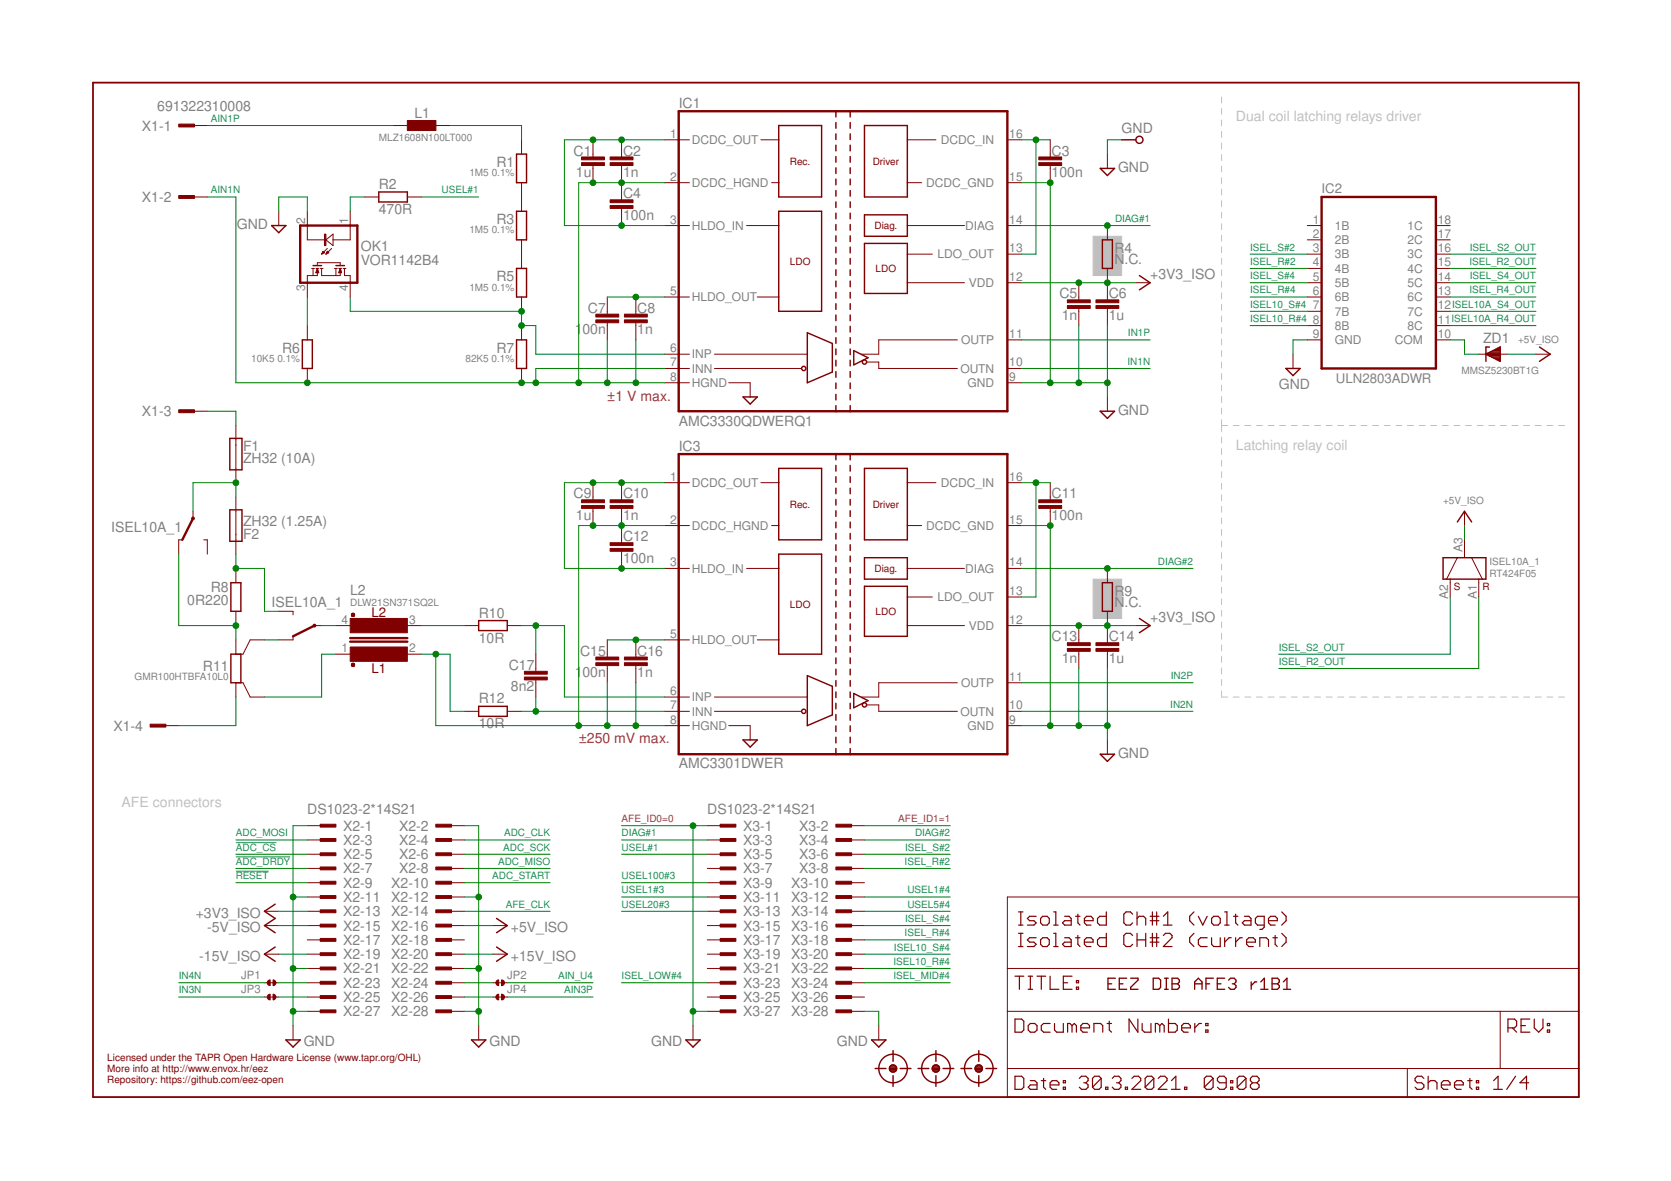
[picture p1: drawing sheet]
<svg xmlns="http://www.w3.org/2000/svg" width="297mm" height="210mm" viewBox="0 0 297 210" stroke-linecap="round" stroke-linejoin="round" font-family="sans-serif">
<g fill="#c0c0c0" stroke="#c0c0c0" stroke-width=".18">
<path d="M194.3 42h5.1v7h-5.1z"/>
<path d="M194.3 102.9h5.1v7h-5.1z"/>
</g>
<g fill="none" stroke="#c0c0c0" stroke-width=".18">
<path d="M217.1 17.2v1.1M217.1 19.3v1M217.1 21.3v1.1M217.1 23.4v1M217.1 25.4v1.1M217.1 27.5v1M217.1 29.5v1.1M217.1 31.6v1M217.1 33.6v1.1M217.1 35.7v1M217.1 37.7v1.1M217.1 39.8v1"/>
<path d="M217.1 41.8v1.1M217.1 43.9v1M217.1 45.9v1.1M217.1 48v1M217.1 50v1.1M217.1 52v1.1M217.1 54.1v1.1M217.1 56.2v1M217.1 58.2v1M217.1 60.2v1.1M217.1 62.3v1.1M217.1 64.3v1.1"/>
<path d="M217.1 66.4v1M217.1 68.5v1M217.1 70.5v1M217.1 72.5v1.1M217.1 74.6v2.1M217.1 77.7v1M217.1 79.7v1.1M217.1 75.6h1.1M219.2 75.6h1.1M221.3 75.6h1.1M223.4 75.6h1M225.4 75.6h1.1"/>
<path d="M227.5 75.6h1M229.6 75.6h1M231.6 75.6h1.1M233.7 75.6h1M235.7 75.6h1.1M237.8 75.6h1.1M239.9 75.6h1M241.9 75.6h1.1M244 75.6h1.1M246.1 75.6h1M248.1 75.6h1.1M250.2 75.6h1.1"/>
<path d="M252.3 75.6h1M254.3 75.6h1.1M256.4 75.6h1.1M258.5 75.6h1M260.5 75.6h1.1M262.6 75.6h1.1M264.6 75.6h1.1M266.7 75.6h1.1M268.8 75.6h1.1M270.8 75.6h1.1M272.9 75.6h1.1M275 75.6h1"/>
<path d="M277.1 75.6h1M217.1 81.8v1M217.1 83.8v1.1M217.1 85.9v1.1M217.1 87.9v1.1M217.1 90v1.1M217.1 92.1v1M217.1 94.1v1.1M217.1 96.2v1M217.1 98.2v1.1M217.1 100.3v1M217.1 102.3v1.1"/>
<path d="M217.1 104.4v1M217.1 106.4v1.1M217.1 108.5v1M217.1 110.5v1.1M217.1 112.6v1M217.1 114.6v1.1M217.1 116.7v1M217.1 118.7v1.1M217.1 120.8v1M217.1 122.8v1.1h1.1M219.2 123.9h1.1M221.3 123.9h1.1"/>
<path d="M223.4 123.9h1M225.4 123.9h1.1M227.5 123.9h1M229.6 123.9h1M231.6 123.9h1.1M233.7 123.9h1M235.7 123.9h1.1M237.8 123.9h1.1M239.9 123.9h1M241.9 123.9h1.1M244 123.9h1.1M246.1 123.9h1"/>
<path d="M248.1 123.9h1.1M250.2 123.9h1.1M252.3 123.9h1M254.3 123.9h1.1M256.4 123.9h1.1M258.5 123.9h1M260.5 123.9h1.1M262.6 123.9h1.1M264.6 123.9h1.1M266.7 123.9h1.1M268.8 123.9h1.1M270.8 123.9h1.1"/>
<path d="M272.9 123.9h1.1M275 123.9h1M277.1 123.9h1"/>
</g>
<g fill="none" stroke="#800000" stroke-width=".21">
<path d="M180.4 173.5h1.6M181.1 164.4h.7M181.1 162.1h.7M181.1 168.2h.7M181.1 165.9h.7M181.2 173.5v2.3M181.5 162.1v2.3M181.5 165.9v2.3M182.8 173.5h.8M182.8 175.8h.8M183.2 173.5v2.3M184.2 162.9h-1.2l-.4 .3 .4 .4h.8l.4 .4-.4 .4h-1.2"/>
<path d="M184.2 166.7h-1.2l-.4 .3 .4 .4h.8l.4 .4-.4 .4h-1.2M184.3 173.5h1.6M185 163.2l.4-.3h.7l.4 .3v.8l-.4 .4h-.7l-.4-.4zM185 167l.4-.3h.7l.4 .3v.8l-.4 .4h-.7l-.4-.4zM185.1 173.5v2.3M186.7 173.5v2.3h1.5M187.3 164.4h.8M187.3 162.1h.4v2.3M187.3 165.9h.4v2.3M187.3 168.2h.8M189 174.7h.8M189.3 162.9h.7l.4 .3v1.2h-1.1l-.4-.4 .4-.4h1.1"/>
<path d="M189.3 166.7h.7l.4 .3v1.2h-1.1l-.4-.4 .4-.4h1.1M190.6 173.5h-1.6v2.3h1.6M191.2 162.9h.8M191.2 166.7h.8M191.3 175.5h.4v.3h-.4zM191.3 174.3h.4v.4h-.4zM191.6 162.5v1.5l.4 .4M191.6 166.3v1.5l.4 .4M192.8 163.6h1.5v-.4l-.4-.3h-.8l-.3 .3v.8l.3 .4h.8M192.8 167.4h1.5v-.4l-.4-.3h-.8l-.3 .3v.8l.3 .4h.8M196.7 162.1v2.3h-1.2l-.4-.4v-.8l.4-.3h1.2M196.7 165.9v2.3h-1.2l-.4-.4v-.8l.4-.3h1.2"/>
<path d="M201.3 162.5l-.4-.4h-.7l-.4 .4v1.5l.4 .4h.7l.4-.4M201.3 166.3l-.4-.4h-.7l-.4 .4v1.5l.4 .4h.7l.4-.4M202.1 163.2l.4-.3h.8l.4 .3v1.2M202.1 162.1v2.3M202.1 165.9v2.3M202.1 167h1.6M203.7 165.9v2.3M204.4 163.6h1.6M204.4 162.9h1.6M204.4 167.4h1.6M204.4 166.7h1.6M204.9 162.1v2.3"/>
<path d="M204.9 165.9v2.3M205.6 162.1v2.3M205.6 165.9v2.3M206.8 164.4h1.5M206.8 162.9l.8-.8v2.3M206.8 166.3l.4-.4h.8l.3 .4v.4l-1.5 1.5h1.5M212.2 162.1l-.7 .8v.7l.7 .8M212.2 165.9l-.7 .8v.7l.7 .8M213 162.9l.8 1.5 .8-1.5M214.6 166.7h-1.2l-.4 .3v.8l.4 .4h1.2M215.4 163.2l.4-.3h.7l.4 .3v.8l-.4 .4h-.7l-.4-.4zM215.4 166.7v1.1l.4 .4h1.1v-1.5"/>
<path d="M217.7 164.4h.8M217.7 162.1h.4v2.3M217.7 166.7v1.5M218.9 166.7h-.4l-.8 .7M219.3 162.9h.7M219.6 162.5v1.5l.4 .4M219.6 166.7v1.5M220.8 166.7h-.4l-.8 .7M221.2 162.9h.8l.4 .3v1.2h-1.2l-.4-.4 .4-.4h1.2M221.6 167.4h1.6v-.4l-.4-.3h-.8l-.4 .3v.8l.4 .4h.8M223.9 168.2v-1.5h1.2l.4 .3v1.2M224.7 164.4h-1.2l-.3-.4v-.8l.3-.3h1.2v1.9l-.4 .4h-.4"/>
<path d="M225.5 163.6h1.6v-.4l-.4-.3h-.8l-.4 .3v.8l.4 .4h.8M226.3 166.7h.8M226.7 166.3v1.5l.4 .4M227.8 162.1l.8 .8v.7l-.8 .8M227.8 165.9l.8 .8v.7l-.8 .8M180.4 181.1h1.2l.4 .4v1.6l-.4 .4h-1.2zM180.4 191.3h1.2l.4 .4v1.5l-.4 .4h-1.2zM182.8 182.3l.4-.4h.7l.4 .4v.8l-.4 .4h-.7l-.4-.4zM183.2 192.1h.7l.4 .3v1.2h-1.1l-.4-.4 .4-.4h1.1M185.1 192.1h.8M185.5 191.7v1.5l.4 .4M186.7 192.8h1.5v-.4l-.4-.3h-.8l-.3 .3v.8l.3 .4h.8"/>
<path d="M186.7 181.9h-1.2l-.4 .4v.8l.4 .4h1.2M187.5 181.9v1.2l.3 .4h1.2v-1.6M189 193.2h.4v.4h-.4zM189 192.1h.4v.3h-.4zM190.6 182.3l-.4-.4h-.4v1.6M190.6 182.3l.4-.4 .3 .4v1.2M190.6 182.3v1.2M191.9 191.7l.4-.4h.7l.4 .4v.4l-.4 .3M192.1 182.7h1.6v-.4l-.4-.4h-.8l-.4 .4v.8l.4 .4h.8M192.6 192.4h.4M193 192.4l.4 .4v.4l-.4 .4h-.7l-.4-.4M194.5 183.5v-1.6h1.1l.4 .4v1.2"/>
<path d="M195.7 191.7v1.5l-.3 .4h-.8l-.4-.4M195.7 191.7l-.3-.4h-.8l-.4 .4v1.5M195.7 191.7l-1.5 1.5M196.5 193.2h.4v.4h-.4zM196.8 181.9h.8M197.2 181.5v1.6l.4 .4M197.7 191.7l.4-.4h.8l.4 .4v.4l-.4 .3M198.5 192.4h.4M198.9 192.4l.4 .4v.4l-.4 .4h-.8l-.4-.4M200 193.2h.4v.4h-.4zM201.2 191.7l.4-.4h.8l.4 .4v.4l-1.6 1.5h1.6M202.3 181.1v2.4l-1.6-2.4v2.4"/>
<path d="M203 181.9v1.2l.4 .4h1.2v-1.6M205.1 191.7v1.5l-.4 .4h-.8l-.3-.4M205.1 191.7l-.4-.4h-.8l-.3 .4v1.5M205.1 191.7l-1.5 1.5M205.9 191.7l.4-.4h.8l.4 .4v.4l-1.6 1.5h1.6M206.2 182.3l-.4-.4h-.4v1.6M206.2 182.3v1.2M206.2 182.3l.3-.4 .4 .4v1.2M207.7 181.1v2.4h1.2l.4-.4v-.8l-.4-.4h-1.2M208.2 193.6h1.6M208.2 192.1l.8-.8v2.3M210.1 182.7h1.5v-.4l-.4-.4h-.8l-.3 .4v.8l.3 .4h.8"/>
<path d="M210.6 193.2h.4v.4h-.4zM212.4 181.9v1.6M213.6 181.9h-.4l-.8 .8M214.3 183.1h.4v.4h-.4zM214.3 181.9h.4v.4h-.4zM215.6 191.7v1.5l-.4 .4h-.7l-.4-.4M215.6 191.7l-.4-.4h-.7l-.4 .4v1.5M215.6 191.7l-1.5 1.5M218 192.4h-1.2l-.4-.3v-.4l.4-.4h.8l.4 .4v1.5l-.4 .4h-.8l-.4-.4M218.8 193.2h.3v.4h-.3zM218.8 192.1h.3v.3h-.3zM221.5 191.7v1.5l-.4 .4h-.8l-.4-.4"/>
<path d="M221.5 191.7l-.4-.4h-.8l-.4 .4v1.5M221.5 191.7l-1.6 1.5M222.7 192.4l-.4 .4v.4l.4 .4h.7l.4-.4v-.4l-.4-.4M222.7 192.4l-.4-.3v-.4l.4-.4h.7l.4 .4v.4l-.4 .3M222.7 192.4h.7M253.1 191.7l-.4-.4h-.8l-.4 .4v.4l.4 .3h.8l.4 .4v.4l-.4 .4h-.8l-.4-.4M253.9 192.4l.4-.3h.8l.3 .3v1.2M253.9 191.3v2.3M256.2 192.8h1.6v-.4l-.4-.3h-.8l-.4 .3v.8l.4 .4h.8M258.6 192.8h1.5v-.4l-.4-.3h-.7l-.4 .3v.8l.4 .4h.7M260.9 192.1h.8M261.3 191.7v1.5l.4 .4"/>
<path d="M262.4 193.2h.4v.4h-.4zM262.4 192.1h.4v.3h-.4zM265.5 193.6h1.6M265.5 192.1l.8-.8v2.3M268.1 182.7h1.1l.4-.4v-.8l-.4-.4h-1.1v2.4M268.8 182.7l.8 .8M269.4 191.3l-1.6 2.3M270.4 182.3h.8M271.7 192.4h-1.5l1.2-1.1v2.3M271.9 181.1h-1.5v2.4h1.5M272.7 181.1v1.6l.8 .8 .8-.8v-1.6M275.1 183.1h.4v.4h-.4z"/>
<path d="M275.1 181.9h.4v.4h-.4z"/>
</g>
<path d="M16.5 14.7h264.1v180.3h-264.1z" fill="none" stroke="#800000" stroke-width=".32"/>
<g fill="none" stroke="#800000" stroke-width=".18">
<path d="M34.3 22.3h2.6M34.3 35h2.6M49.6 37.5v2.6M54.6 37.5v5.1h3.3M62.3 37.5v5.1h-3.1M64.8 35h2.5M69.9 22.3h2.5M72.4 35h2.6M77.5 22.3h2.5M92.7 24.8v2.6M92.7 32.5v5M105.4 24.8v3.1"/>
<path d="M105.4 29.4v3.1M110.5 24.8v3.1M110.5 29.4v6.1M110.5 37v3.1M118.1 24.8h4.5M118.1 32.5h4.5M135.3 24.8h3.1M137.2 32.5h1.2M161.3 24.8h5.1M161.3 32.5h2.5M179.1 24.8h2.5M179.1 32.5h2.5"/>
<path d="M186.7 24.8v3.1M186.7 29.4v3.1M196.8 27.4v2.5M54.6 57.9v2.5M55.4 47.7h.5M55.6 47.7v1.3M56.2 47.7h.5M56.2 48.5h.4M56.2 48.3h.4M56.2 48.2h.4M56.3 48.1h.2M56.3 48h.2"/>
<path d="M56.4 47.8h.1M56.4 47.7v1.3h-1.8v3.8M56.4 47.2v-.5h4.1v.5M56.4 47.7l.3 .8h-.5zM56.9 47.7h.5M57.2 47.7v1.3h3.3v-1.3M57.2 45.1h.2M57.3 44.9h.3M57.3 44.8h.3M57.4 44.7h.1M57.4 44.7l.3 .2-.5 .3zM57.9 42.6l1.3-1v2z"/>
<path d="M58 45.1h.1M58 44.9h.4M58.1 44.8h.3M58.2 44.7h.1M58.2 44.2l-1 1M58.2 44.7l.2 .2-.5 .3zM58.9 44.2l-1 1M59.5 47.7h.5M59.7 47.7v1.3M60.2 47.7h.5M60.2 48.5h.5M60.3 48.3h.4"/>
<path d="M60.3 48.2h.3M60.3 48.1h.3M60.4 48h.2M60.4 47.8h.1M60.5 47.7l.2 .8h-.5zM61 47.7h.5M61.2 47.7v1.3h1.1v3.8M92.7 42.6v5.1M92.7 52.8v2.5M92.7 57.9v2.5M107.9 52.8v3M107.9 57.4v3"/>
<path d="M113 52.8v3M113 57.4v3M118.1 40.1h4.5M118.1 52.8h4.5M132.7 40.1h5.7M134.6 52.8h3.8M161.3 40.1h10.1M161.3 45.2h4.4M161.3 50.2h10.1M179.1 40.1h2.5M179.1 45.2h2.5M179.1 50.2h2.5"/>
<path d="M191.8 50.2v3.1M191.8 54.8v3.1M196.8 40.1v2.5M196.8 47.7v5.6M196.8 54.8v3.1M201.9 50.2h2.5M232.4 40.1h2.5M232.4 52.8h2.5M232.4 45.2h2.5M232.4 50.2h2.5M232.4 42.6h2.5M232.4 47.7h2.5"/>
<path d="M232.4 55.3h2.5M232.4 57.9h2.5M255.2 40.1h2.6M255.2 52.8h2.6M255.2 45.2h2.6M255.2 50.2h2.6M255.2 42.6h2.6M255.2 47.7h2.6M255.2 55.3h2.6M255.2 57.9h2.6M34.3 73.1h2.6M41.9 75.6v10.2"/>
<path d="M54.6 65.5v2.5M92.7 65.5v2.5M118.1 62.9h4.5M118.1 65.5h4.5M118.1 68h4.5M127 62.9h16.5M127 65.5h15.5M129.5 68h3.8v2.5M154.1 64.3h2.1v1.2h14M170.2 60.4h-14v2.5h-3M179.1 65.5h2.5M179.1 68h2.5"/>
<path d="M179.1 60.4h2.5M196.8 70.5v2.6M229.8 62.9v2.6M232.4 60.4h2.5M255.2 60.4h2.6M262.9 62.9h5M273 62.9h2.6M32.4 95.9h-.6v2.6M34.3 90.9v1.2M36.2 95.9h.7v2.6M41.9 88.3v10.2M105.4 85.8v3"/>
<path d="M105.4 90.4v3M110.5 85.8v3M110.5 90.4v6.1M110.5 98v3M118.1 85.8h4.5M118.1 93.4h4.5M135.3 85.8h3.1M137.2 93.4h1.2M161.3 85.8h5.1M161.3 93.4h2.5M179.1 85.8h2.5M179.1 93.4h2.5"/>
<path d="M186.7 85.8v3M186.7 90.4v3M259.1 99.1l-1.9 3.8M260.3 90.9v2.5M260.3 95.9v3.2M261.6 99.1l1.9 3.8M41.9 113.7v2.6h1.3l1.3-2.6h2.5M41.9 101v2.6M41.9 108.6v2.6M49.6 108.6h2.5v.7M52.1 113.1v.6h-2.5M55.9 111.2h1.3"/>
<path d="M59.7 111.2h2.6M59.7 116.3h2.6M72.4 111.2h2.6M72.4 116.3h2.6M82.5 111.2h2.6M90.2 111.2h2.5M95.2 116.3v3M107.9 113.7v3.1M107.9 118.3v3M113 113.7v3.1M113 118.3v3M118.1 101h4.5"/>
<path d="M118.1 113.7h4.5M132.7 101h5.7M134.6 113.7h3.8M161.3 101h10.1M161.3 106.1h4.4M161.3 111.2h10.1M179.1 101h2.5M179.1 106.1h2.5M179.1 111.2h2.5M191.8 111.2v3M191.8 115.8v3M196.8 101v2.6"/>
<path d="M196.8 108.6v5.6M196.8 115.8v3M201.9 111.2h2.5M257.8 102.9v3.2M262.9 102.9v3.2M29.2 129h2.6M41.9 123.9v-2.6h1.3l1.3 2.6h2.5M82.5 126.4h2.6M90.2 126.4h2.5M95.2 120.8v3.1M118.1 129h4.5M118.1 123.9h4.5"/>
<path d="M118.1 126.4h4.5M127 123.9h16.5M127 126.4h15.5M129.5 129h3.8v2.5M154.1 125.3h2.1v1.1h14M170.2 121.3h-14v2.6h-3M179.1 129h2.5M179.1 126.4h2.5M179.1 121.3h2.5M196.8 131.5v2.5M54.6 159.4h2.6M54.6 146.7h2.6"/>
<path d="M54.6 149.3h2.6M54.6 151.8h2.6M54.6 154.3h2.6M54.6 156.9h2.6M80 159.4h2.5M80 146.7h2.5M80 149.3h2.5M80 151.8h2.5M80 154.3h2.5M80 156.9h2.5M125.7 159.4h2.6M125.7 146.7h2.6"/>
<path d="M125.7 149.3h2.6M125.7 151.8h2.6M125.7 154.3h2.6M125.7 156.9h2.6M151.1 159.4h2.6M151.1 146.7h2.6M151.1 149.3h2.6M151.1 151.8h2.6M151.1 154.3h2.6M151.1 156.9h2.6M179.1 159.4h101.5v35.6h-101.5zM47 162h2.6"/>
<path d="M47 164.5h2.6M47 169.6h2.6M47 174.7h2.6M47 177.2h2.6M54.6 179.7h2.6M54.6 172.1h2.6M54.6 162h2.6M54.6 164.5h2.6M54.6 167h2.6M54.6 169.6h2.6M54.6 174.7h2.6M54.6 177.2h2.6"/>
<path d="M80 179.7h2.5M80 172.1h2.5M80 162h2.5M80 164.5h2.5M80 167h2.5M80 169.6h2.5M80 174.7h2.5M80 177.2h2.5M87.6 164.5h2.6M87.6 169.6h2.6M87.6 174.7h2.6M87.6 177.2h2.6"/>
<path d="M125.7 179.7h2.6M125.7 172.1h2.6M125.7 162h2.6M125.7 164.5h2.6M125.7 167h2.6M125.7 169.6h2.6M125.7 174.7h2.6M125.7 177.2h2.6M151.1 179.7h2.6M151.1 172.1h2.6M151.1 162h2.6M151.1 164.5h2.6"/>
<path d="M151.1 167h2.6M151.1 169.6h2.6M151.1 174.7h2.6M151.1 177.2h2.6M179.1 179.7h101.5M179.1 172.1h101.5M266.7 179.7v10.2M52.1 182.3v2.5M85.1 182.3v2.5M123.2 182.3v2.5M156.2 182.3v2.5M179.1 189.9h101.5"/>
<path d="M250.2 189.9v5.1"/>
</g>
<g fill="none" stroke="#800000" stroke-width=".23">
<path d="M197 174.9h.6M198.3 173.9h-1.3v1.9h1.3M199 174.9h.6M200.3 173.9h-1.3v1.9h1.3M201 173.9h1.3v.3l-1.3 1.3v.3h1.3M205 173.9h1l.3 .3v1.3l-.3 .3h-1zM207 173.9h.7M207 175.8h.7M207.3 173.9v1.9M208.3 173.9h1l.4 .3v.3l-.4 .4 .4 .3v.3l-.4 .3h-1zM208.3 174.9h1M212.4 174.9h1.3"/>
<path d="M212.4 175.8v-1.3l.6-.6 .7 .6v1.3M214.4 174.9h.6M215.7 173.9h-1.3v1.9M216.4 174.9h.6M217.7 173.9h-1.3v1.9h1.3M218.4 174.2l.3-.3h.7l.3 .3v.3l-.3 .4M219.1 174.9h.3M219.4 174.9l.3 .3v.3l-.3 .3h-.7l-.3-.3M222.4 174.5v1.3M223.4 174.5h-.3l-.7 .7M224.1 175.8h1.3M224.1 174.5l.6-.6v1.9"/>
<path d="M226.1 173.9h1l.3 .3v.3l-.3 .4 .3 .3v.3l-.3 .3h-1zM226.1 174.9h1M228.1 175.8h1.3M228.1 174.5l.7-.6v1.9"/>
</g>
<g fill="#800000" stroke="#800000" stroke-width=".18">
<path d="M31.8 22.1h2.8v.5h-2.8z"/>
<path d="M31.8 34.8h2.8v.5h-2.8z"/>
<path d="M31.8 72.8h2.8v.5h-2.8z"/>
<path d="M26.7 128.7h2.8v.5h-2.8z"/>
<path d="M128 146.5h2.8v.5h-2.8z"/>
<path d="M148.6 146.5h2.8v.5h-2.8z"/>
<path d="M128 149h2.8v.5h-2.8z"/>
<path d="M148.6 149h2.8v.5h-2.8z"/>
<path d="M128 151.6h2.8v.5h-2.8z"/>
<path d="M148.6 151.6h2.8v.5h-2.8z"/>
<path d="M128 154.1h2.8v.5h-2.8z"/>
<path d="M148.6 154.1h2.8v.5h-2.8z"/>
<path d="M128 156.6h2.8v.5h-2.8z"/>
<path d="M148.6 156.6h2.8v.5h-2.8z"/>
<path d="M128 159.2h2.8v.5h-2.8z"/>
<path d="M148.6 159.2h2.8v.5h-2.8z"/>
<path d="M128 161.7h2.8v.5h-2.8z"/>
<path d="M148.6 161.7h2.8v.5h-2.8z"/>
<path d="M128 164.3h2.8v.5h-2.8z"/>
<path d="M148.6 164.3h2.8v.5h-2.8z"/>
<path d="M128 166.8h2.8v.5h-2.8z"/>
<path d="M148.6 166.8h2.8v.5h-2.8z"/>
<path d="M128 169.3h2.8v.5h-2.8z"/>
<path d="M148.6 169.3h2.8v.5h-2.8z"/>
<path d="M128 171.9h2.8v.5h-2.8z"/>
<path d="M148.6 171.9h2.8v.5h-2.8z"/>
<path d="M128 174.4h2.8v.5h-2.8z"/>
<path d="M148.6 174.4h2.8v.5h-2.8z"/>
<path d="M128 177h2.8v.5h-2.8z"/>
<path d="M148.6 177h2.8v.5h-2.8z"/>
<path d="M128 179.5h2.8v.5h-2.8z"/>
<path d="M148.6 179.5h2.8v.5h-2.8z"/>
<path d="M56.9 146.5h2.8v.5h-2.8z"/>
<path d="M77.5 146.5h2.8v.5h-2.8z"/>
<path d="M56.9 149h2.8v.5h-2.8z"/>
<path d="M77.5 149h2.8v.5h-2.8z"/>
<path d="M56.9 151.6h2.8v.5h-2.8z"/>
<path d="M77.5 151.6h2.8v.5h-2.8z"/>
<path d="M56.9 154.1h2.8v.5h-2.8z"/>
<path d="M77.5 154.1h2.8v.5h-2.8z"/>
<path d="M56.9 156.6h2.8v.5h-2.8z"/>
<path d="M77.5 156.6h2.8v.5h-2.8z"/>
<path d="M56.9 159.2h2.8v.5h-2.8z"/>
<path d="M77.5 159.2h2.8v.5h-2.8z"/>
<path d="M56.9 161.7h2.8v.5h-2.8z"/>
<path d="M77.5 161.7h2.8v.5h-2.8z"/>
<path d="M56.9 164.3h2.8v.5h-2.8z"/>
<path d="M77.5 164.3h2.8v.5h-2.8z"/>
<path d="M56.9 166.8h2.8v.5h-2.8z"/>
<path d="M77.5 166.8h2.8v.5h-2.8z"/>
<path d="M56.9 169.3h2.8v.5h-2.8z"/>
<path d="M77.5 169.3h2.8v.5h-2.8z"/>
<path d="M56.9 171.9h2.8v.5h-2.8z"/>
<path d="M77.5 171.9h2.8v.5h-2.8z"/>
<path d="M56.9 174.4h2.8v.5h-2.8z"/>
<path d="M77.5 174.4h2.8v.5h-2.8z"/>
<path d="M56.9 177h2.8v.5h-2.8z"/>
<path d="M77.5 177h2.8v.5h-2.8z"/>
<path d="M56.9 179.5h2.8v.5h-2.8z"/>
<path d="M77.5 179.5h2.8v.5h-2.8z"/>
<path d="M72.4 21.4h5.1v1.8h-5.1z"/>
<path d="M108.5 28.9h4v.5h-4z"/>
<path d="M108.5 27.9h4v.5h-4z"/>
<path d="M103.4 28.9h4v.5h-4z"/>
<path d="M103.4 27.9h4v.5h-4z"/>
<path d="M108.5 36.5h4v.5h-4z"/>
<path d="M108.5 35.5h4v.5h-4z"/>
<path d="M111 56.9h4.1v.5h-4.1z"/>
<path d="M111 55.8h4.1v.5h-4.1z"/>
<path d="M105.9 56.9h4.1v.5h-4.1z"/>
<path d="M105.9 55.8h4.1v.5h-4.1z"/>
<path d="M189.7 54.3h4.1v.5h-4.1z"/>
<path d="M189.7 53.3h4.1v.5h-4.1z"/>
<path d="M194.8 54.3h4.1v.5h-4.1z"/>
<path d="M194.8 53.3h4.1v.5h-4.1z"/>
<path d="M184.7 28.9h4v.5h-4z"/>
<path d="M184.7 27.9h4v.5h-4z"/>
<path d="M108.5 89.9h4v.5h-4z"/>
<path d="M108.5 88.8h4v.5h-4z"/>
<path d="M103.4 89.9h4v.5h-4z"/>
<path d="M103.4 88.8h4v.5h-4z"/>
<path d="M108.5 97.5h4v.5h-4z"/>
<path d="M108.5 96.5h4v.5h-4z"/>
<path d="M111 117.8h4.1v.5h-4.1z"/>
<path d="M111 116.8h4.1v.5h-4.1z"/>
<path d="M105.9 117.8h4.1v.5h-4.1z"/>
<path d="M105.9 116.8h4.1v.5h-4.1z"/>
<path d="M189.7 115.3h4.1v.5h-4.1z"/>
<path d="M189.7 114.2h4.1v.5h-4.1z"/>
<path d="M194.8 115.3h4.1v.5h-4.1z"/>
<path d="M194.8 114.2h4.1v.5h-4.1z"/>
<path d="M184.7 89.9h4v.5h-4z"/>
<path d="M184.7 88.8h4v.5h-4z"/>
<path d="M62.3 115h10.1v2.5h-10.1z"/>
<path d="M62.3 109.9h10.1v2.6h-10.1z"/>
<path d="M93.2 120.3h4.1v.5h-4.1z"/>
<path d="M93.2 119.3h4.1v.5h-4.1z"/>
<path d="M57.7 41.6h.2v2h-.2z"/>
</g>
<g fill="none" stroke="#800000" stroke-width=".25">
<path d="M148.6 19.8v1M151.1 19.8v1M67.3 34.1h5.1v1.8h-5.1zM91.8 27.4h1.8v5.1h-1.8zM91.8 37.5h1.8v5.1h-1.8zM138.4 37.5h7.6v17.8h-7.6zM138.4 22.3h7.6v12.7h-7.6zM148.6 21.8v1M148.6 23.8v1M148.6 25.8v1M148.6 27.8v1M148.6 29.8v1"/>
<path d="M148.6 31.8v1.1M148.6 33.9v1M148.6 35.9v1M148.6 37.9v1M148.6 39.9v1M151.1 21.8v1M151.1 23.8v1M151.1 25.8v1M151.1 27.8v1M151.1 29.8v1M151.1 31.8v1.1M151.1 33.9v1"/>
<path d="M151.1 35.9v1M151.1 37.9v1M151.1 39.9v1M153.7 22.3h7.6v12.7h-7.6zM153.7 38.2h7.6v3.8h-7.6zM195.6 29.9h2.5l-1.3 1.3zM199.4 24.8h2.5M48.3 40.1h2.5l-1.2 1.3zM55.6 47.2h1.6M59.7 47.2h1.5M91.8 47.7h1.8v5.1h-1.8zM143.5 59.1l4.5 1.9v5.1l-4.5 1.9z"/>
<path d="M148.6 41.9v1M148.6 43.9v1M148.6 45.9v1M148.6 47.9v1.1M148.6 50v1M148.6 52v1M148.6 54v1M148.6 56v1M148.6 58v1M151.1 41.9v1M151.1 43.9v1M151.1 45.9v1"/>
<path d="M151.1 47.9v1.1M151.1 50v1M151.1 52v1M151.1 54v1M151.1 56v1M151.1 58v1M153.7 43.3h7.6v8.9h-7.6zM196 42.6h1.7v5.1h-1.7zM202.5 49l1.9 1.2-1.9 1.3M40.9 77.9h2.1v5.6h-2.1zM53.7 60.4h1.8v5.1h-1.8zM91.8 60.4h1.8v5.1h-1.8z"/>
<path d="M132.1 70.5h2.5l-1.3 1.3zM148.6 60v1M148.6 62v1M148.6 64v1M148.6 66v1.1M148.6 68.1v1M148.6 70.1v1M148.6 72.1v1M151.1 60v1M151.1 62v1M151.1 64v1M151.1 66v1.1"/>
<path d="M151.1 68.1v1M151.1 70.1v1M151.1 72.1v1M151.8 62.3l2.5 1.3-2.5 1.3zM195.6 73.1h2.5l-1.3 1.3zM228.6 65.5h2.5l-1.3 1.3zM264.1 62.9l2.6-1.2v2.5zM264.3 63h2.4M264.5 62.8h2.2M264.7 63.2h2M264.8 61.7h-.7v2.5M264.9 62.6h1.8"/>
<path d="M265.2 63.5h1.5M265.3 62.3h1.4M265.6 63.7h1.1M265.8 62.1h.9M266 63.9h.7M266.2 61.9h.5M266.5 64.1h.2M266.7 61.7h.1M273.7 61.7l1.9 1.2-1.9 1.3M40.9 90.6h2.1v5.6h-2.1zM138.4 83.2h7.6v12.7h-7.6zM138.4 98.5h7.6v17.8h-7.6z"/>
<path d="M148.6 80.7v1M148.6 82.7v1M148.6 84.7v1M148.6 86.8v1M148.6 88.8v1M148.6 90.8v1M148.6 92.8v1M148.6 94.8v1M148.6 96.8v1M148.6 98.8v1M151.1 80.7v1M151.1 82.7v1"/>
<path d="M151.1 84.7v1M151.1 86.8v1M151.1 88.8v1M151.1 90.8v1M151.1 92.8v1M151.1 94.8v1M151.1 96.8v1M151.1 98.8v1M153.7 83.2h7.6v12.7h-7.6zM153.7 99.1h7.6v3.8h-7.6zM256.5 99.1h7.6v3.8h-7.6zM259.1 92.8l1.2-1.9 1.3 1.9"/>
<path d="M41 116.3h1.8v5h-1.8zM41 103.6h1.8v5h-1.8zM62.5 109.2a.26 .26 0 0 0 .1 .3 .26 .26 0 0 0 .3 0M62.5 109.2a.26 .26 0 0 1 .4-.1 .26 .26 0 0 1 0 .4M62.5 109.2h.5M62.5 118.1h.5M62.5 109.5h.4M62.5 118.3h.4M85.1 110.3h5.1v1.8h-5.1zM148.6 100.8v1.1M148.6 102.8v1.1M148.6 104.9v1"/>
<path d="M148.6 106.9v1M148.6 108.9v1M148.6 110.9v1M148.6 112.9v1M148.6 114.9v1M148.6 116.9v1M148.6 118.9v1.1M151.1 100.8v1.1M151.1 102.8v1.1M151.1 104.9v1M151.1 106.9v1M151.1 108.9v1"/>
<path d="M151.1 110.9v1M151.1 112.9v1M151.1 114.9v1M151.1 116.9v1M151.1 118.9v1.1M153.7 104.2h7.6v8.9h-7.6zM196 103.6h1.7v5h-1.7zM202.5 109.9l1.9 1.3-1.9 1.3M85.1 125.5h5.1v1.8h-5.1zM132.1 131.5h2.5l-1.3 1.3zM143.5 120.1l4.5 1.9v5.1l-4.5 1.9zM148.6 121v1"/>
<path d="M148.6 123v1M148.6 125v1M148.6 127v1M148.6 129v1M148.6 131v1M148.6 133v1M151.1 121v1M151.1 123v1M151.1 125v1M151.1 127v1M151.1 129v1M151.1 131v1"/>
<path d="M151.1 133v1M151.8 123.3l2.5 1.2-2.5 1.3zM195.6 134h2.5l-1.3 1.3zM48.9 168.3l-1.9 1.3 1.9 1.3M48.9 160.7l-1.9 1.3 1.9 1.2-1.9 1.3 1.9 1.3M88.3 168.3l1.9 1.3-1.9 1.3M88.3 163.2l1.9 1.3-1.9 1.3M50.8 184.8h2.6l-1.3 1.3zM83.8 184.8h2.6l-1.3 1.3zM121.9 184.8h2.6l-1.3 1.3zM154.9 184.8h2.6l-1.3 1.3zM155.6 189.9h1.9"/>
<path d="M158.1 189.9h1.3M158.1 190.1h1.2M158.2 189.7a.64 .64 0 0 1 .7-.4 .64 .64 0 0 1 .5 .6M158.2 189.7a.64 .64 0 0 0 .4 .8 .64 .64 0 0 0 .8-.6M158.2 189.7h1.1M158.3 190.3h.9M158.3 189.4h.9M158.7 186.7v1.9M158.7 191.2v1.9M160 189.9h1.9M163.2 189.9h1.9M165.7 189.9h1.3"/>
<path d="M165.8 190.1h1.2M165.8 189.7a.63 .63 0 0 1 .6-.4 .63 .63 0 0 1 .5 .4M165.8 189.7a.63 .63 0 0 0 .2 .7 .63 .63 0 0 0 .8 0M165.8 189.7h1.1M165.9 190.3h.9M165.9 189.4h.9M166.4 186.7v1.9M166.4 191.2v1.9M166.9 189.7l.1 .2M167 189.9l-.2 .5M167.6 189.9h1.9M170.8 189.9h1.9"/>
<path d="M173.4 189.9h1.2M173.4 190.1h1.2M173.4 189.7a.64 .64 0 0 0 .5 .8 .64 .64 0 0 0 .7-.6M173.4 189.7a.62 .62 0 0 1 .6-.4 .62 .62 0 0 1 .6 .4M173.4 189.7h1.2M173.5 190.3h1M173.6 189.4h.8M174 186.7v1.9M174 191.2v1.9M174.6 189.7v.2M175.3 189.9h1.9"/>
<circle cx="202.5" cy="24.8" r=".64"/>
<circle cx="142.9" cy="65.5" r=".38"/>
<circle cx="153.7" cy="64.3" r=".38"/>
<circle cx="62.8" cy="118.2" r=".26"/>
<circle cx="142.9" cy="126.4" r=".38"/>
<circle cx="153.7" cy="125.3" r=".38"/>
<circle cx="158.7" cy="189.9" r="2.54"/>
<circle cx="166.4" cy="189.9" r="2.54"/>
<circle cx="174" cy="189.9" r="2.54"/>
</g>
<g fill="none" stroke="#800000" stroke-width=".42">
<path d="M120.6 19.8h58.5v53.3h-58.5zM234.9 35h20.3v30.5h-20.3zM53.4 40.1h10.1v10.1h-10.1zM34.3 92.1l-1.9 3.8M120.6 80.7h58.5v53.3h-58.5zM55.9 111.2l-3.8 1.9M62.3 114h10.1M62.3 113.4h10.1"/>
<circle cx="34.3" cy="92.1" r=".13"/>
<circle cx="55.9" cy="111.2" r=".13"/>
</g>
<g fill="#800000" stroke="#800000" stroke-width=".18">
<path d="M48.5 174.2l.4 .1 .1 .4h-.5z" fill-rule="evenodd"/>
<path d="M48.5 174.7h.5l-.2 .4-.3 .1z" fill-rule="evenodd"/>
<path d="M47.6 174.3l.4-.1v1l-.5-.3z" fill-rule="evenodd"/>
<path d="M48.5 176.7l.4 .1 .1 .4h-.5z" fill-rule="evenodd"/>
<path d="M48.5 177.2h.5l-.2 .5h-.3z" fill-rule="evenodd"/>
<path d="M47.6 176.9l.4-.2v1l-.5-.3z" fill-rule="evenodd"/>
<path d="M89.2 174.2l.3 .1 .2 .4h-.5z" fill-rule="evenodd"/>
<path d="M89.2 174.7h.5l-.2 .3-.3 .2z" fill-rule="evenodd"/>
<path d="M88.3 174.3l.3-.1v1l-.2-.1-.2-.2z" fill-rule="evenodd"/>
<path d="M89.2 176.7l.3 .1 .2 .4h-.5z" fill-rule="evenodd"/>
<path d="M89.2 177.2h.5l-.2 .4-.3 .1z" fill-rule="evenodd"/>
<path d="M88.3 176.9l.3-.2v1h-.2l-.2-.3z" fill-rule="evenodd"/>
</g>
<g fill="none" stroke="#008000" stroke-width=".18">
<path d="M36.9 35h5v33h76.2M36.9 22.3h33M49.6 37.5v-2.5h5v2.5M64.8 35h-2.5v2.5M75 35h10.1M80 22.3h12.7v2.5M118.1 24.8h-17.8v15.3h17.8M118.1 32.5h-15.2v35.5M181.6 24.8h5.1M181.6 32.5h5.1v35.5M184.1 24.8v20.4h-2.5M199.4 24.8h-2.6v2.6"/>
<path d="M54.6 52.8v5.1M62.3 52.8v2.5h30.4v2.6h2.5v5h22.9M107.9 52.8h10.2M181.6 50.2h20.3M181.6 40.1h22.8M191.8 57.9v10.1M196.8 57.9v12.6M222.2 50.2h10.2M222.2 52.8h10.2M222.2 55.3h10.2M222.2 57.9h10.2M222.2 45.2h10.2"/>
<path d="M222.2 47.7h10.2M257.8 50.2h15.2M257.8 52.8h15.2M257.8 55.3h15.2M257.8 57.9h15.2M257.8 45.2h15.2M257.8 47.7h15.2M36.9 73.1h5v2.5M107.9 60.4v7.6M113 60.4v7.6M118.1 65.5h-22.9v2.5M181.6 68h15.2"/>
<path d="M181.6 60.4h22.8M181.6 65.5h22.8M232.4 60.4h-2.6v2.5M257.8 60.4h2.5v2.5h2.6M267.9 62.9h5.1M31.8 98.5v12.7h10.1v2.5M41.9 98.5v2.5h5.1v7.6h2.6M41.9 88.3v-2.5h-7.6v5.1M118.1 93.4h-15.2v35.6M118.1 85.8h-17.8v15.2h17.8M181.6 93.4h5.1v35.6M181.6 85.8h5.1"/>
<path d="M184.1 85.8v20.3h-2.5M260.3 93.4v2.5M47 113.7h2.6M57.2 111.2h2.5M59.7 116.3h-2.5v7.6h-10.2M75 111.2h7.5M75 116.3h5v10.1h2.5M77.5 116.3v12.7h40.6M92.7 111.2h7.6v12.7h17.8M95.2 111.2v5.1M107.9 113.7h10.2M181.6 111.2h20.3"/>
<path d="M181.6 101h30.5M191.8 118.8v10.2M196.8 118.8v12.7M257.8 106.1v10.2h-30.5M262.9 106.1v12.7h-35.6M41.9 123.9v5.1h-10.1M92.7 126.4h25.4M95.2 123.9v2.5M107.9 121.3v7.7M113 121.3v7.7M181.6 129h15.2M181.6 121.3h30.5"/>
<path d="M181.6 126.4h30.5M41.9 149.3h12.7M41.9 151.8h12.7M41.9 156.9h12.7M41.9 154.3h12.7M52.1 159.4h2.5M54.6 146.7h-2.5v35.6M82.5 146.7h2.6v35.6M82.5 159.4h2.6M82.5 149.3h15.3M82.5 151.8h15.3M82.5 156.9h15.3"/>
<path d="M82.5 154.3h15.3M110.5 146.7h15.2M110.5 159.4h15.2M110.5 149.3h15.2M110.5 151.8h15.2M110.5 156.9h15.2M123.2 146.7v35.6M153.7 146.7h15.2M153.7 159.4h15.2M153.7 149.3h15.2M153.7 151.8h15.2M153.7 154.3h15.2"/>
<path d="M31.8 174.7h15.2M31.8 177.2h15.2M49.6 162h5M49.6 164.5h5M49.6 169.6h5M49.6 174.7h5M49.6 177.2h5M52.1 179.7h2.5M52.1 172.1h2.5M82.5 179.7h2.6M82.5 172.1h2.6M82.5 162h15.3"/>
<path d="M82.5 164.5h5.1M82.5 169.6h5.1M82.5 174.7h5.1M82.5 177.2h5.1M90.2 174.7h15.2M90.2 177.2h15.2M110.5 162h15.2M110.5 174.7h15.2M123.2 179.7h2.5M153.7 179.7h2.5v2.6M153.7 172.1h15.2M153.7 162h15.2"/>
<path d="M153.7 164.5h15.2M153.7 169.6h15.2M153.7 167h15.2M153.7 174.7h15.2"/>
</g>
<g fill="#008000" stroke="#008000" stroke-width=".18">
<circle cx="123.2" cy="179.7" r=".51"/>
<circle cx="123.2" cy="146.7" r=".51"/>
<circle cx="52.1" cy="179.7" r=".51"/>
<circle cx="52.1" cy="172.1" r=".51"/>
<circle cx="52.1" cy="159.4" r=".51"/>
<circle cx="85.1" cy="179.7" r=".51"/>
<circle cx="85.1" cy="172.1" r=".51"/>
<circle cx="85.1" cy="159.4" r=".51"/>
<circle cx="196.8" cy="68" r=".51"/>
<circle cx="191.8" cy="68" r=".51"/>
<circle cx="186.7" cy="68" r=".51"/>
<circle cx="186.7" cy="32.5" r=".51"/>
<circle cx="196.8" cy="129" r=".51"/>
<circle cx="191.8" cy="129" r=".51"/>
<circle cx="186.7" cy="129" r=".51"/>
<circle cx="186.7" cy="93.4" r=".51"/>
<circle cx="191.8" cy="50.2" r=".51"/>
<circle cx="196.8" cy="50.2" r=".51"/>
<circle cx="191.8" cy="111.2" r=".51"/>
<circle cx="196.8" cy="111.2" r=".51"/>
<circle cx="196.8" cy="40.1" r=".51"/>
<circle cx="196.8" cy="101" r=".51"/>
<circle cx="110.5" cy="24.8" r=".51"/>
<circle cx="105.4" cy="24.8" r=".51"/>
<circle cx="110.5" cy="40.1" r=".51"/>
<circle cx="113" cy="52.8" r=".51"/>
<circle cx="184.1" cy="24.8" r=".51"/>
<circle cx="95.2" cy="111.2" r=".51"/>
<circle cx="110.5" cy="93.4" r=".51"/>
<circle cx="105.4" cy="93.4" r=".51"/>
<circle cx="107.9" cy="129" r=".51"/>
<circle cx="113" cy="129" r=".51"/>
<circle cx="102.9" cy="129" r=".51"/>
<circle cx="77.5" cy="116.3" r=".51"/>
<circle cx="110.5" cy="85.8" r=".51"/>
<circle cx="105.4" cy="85.8" r=".51"/>
<circle cx="110.5" cy="101" r=".51"/>
<circle cx="113" cy="113.7" r=".51"/>
<circle cx="184.1" cy="85.8" r=".51"/>
<circle cx="95.2" cy="126.4" r=".51"/>
<circle cx="92.7" cy="68" r=".51"/>
<circle cx="95.2" cy="68" r=".51"/>
<circle cx="110.5" cy="32.5" r=".51"/>
<circle cx="105.4" cy="32.5" r=".51"/>
<circle cx="107.9" cy="68" r=".51"/>
<circle cx="113" cy="68" r=".51"/>
<circle cx="102.9" cy="68" r=".51"/>
<circle cx="54.6" cy="68" r=".51"/>
<circle cx="92.7" cy="57.9" r=".51"/>
<circle cx="92.7" cy="55.3" r=".51"/>
<circle cx="41.9" cy="101" r=".51"/>
<circle cx="41.9" cy="111.2" r=".51"/>
<circle cx="41.9" cy="85.8" r=".51"/>
</g>
<path d="M41.9 154.8h5.9M41.9 149.8h7.2M41.9 152.3h9.7" fill="none" stroke="#008080" stroke-width=".18"/>
<g font-size="2.5" fill="#808080">
<text x="25.2" y="23.2">X1-1</text>
<text x="28" y="19.6">691322310008</text>
<text x="73.7" y="20.9">L1</text>
<text x="120.7" y="19.1">IC1</text>
<text x="199.4" y="23.6">GND</text>
<text x="88.3" y="29.7">R1</text>
<text x="102" y="27.6">C1</text>
<text x="110.7" y="27.6">C2</text>
<text x="186.9" y="27.6">C3</text>
<text x="25.2" y="35.9">X1-2</text>
<text x="67.3" y="33.6">R2</text>
<text x="102.4" y="31.5">1u</text>
<text x="110.7" y="31.5">1n</text>
<text x="110.7" y="35.3">C4</text>
<text x="186.9" y="31.5">100n</text>
<text x="198.7" y="30.6">GND</text>
<text x="42.1" y="40.7">GND</text>
<text x="67.3" y="38.1">470R</text>
<text x="88.3" y="39.9">R3</text>
<text x="110.7" y="39.1">100n</text>
<text x="64.1" y="47.1">VOR1142B4</text>
<text x="64.1" y="44.7">OK1</text>
<text x="198.1" y="46.9">N</text>
<text x="198.1" y="45">R</text>
<text x="199.9" y="46.9">.C.</text>
<text x="199.9" y="45">4</text>
<text x="88.3" y="50">R5</text>
<text x="188.3" y="53">C5</text>
<text x="197.1" y="53">C6</text>
<text x="204.5" y="49.6">+3V3_ISO</text>
<text x="102.2" y="59.4">1</text>
<text x="103.5" y="59.4">00n</text>
<text x="104.5" y="55.6">C7</text>
<text x="113.3" y="59.4">1n</text>
<text x="113.3" y="55.6">C8</text>
<text x="188.7" y="56.8">1n</text>
<text x="197.1" y="56.8">1u</text>
<text x="50.2" y="62.7">R6</text>
<text x="88.3" y="62.7">R7</text>
<text x="263.6" y="60.9">ZD1</text>
<text x="227.3" y="69.2">GND</text>
<text x="25.2" y="74">X1-3</text>
<text x="120.7" y="75.6">AMC3330QDWERQ1</text>
<text x="198.7" y="73.7">GND</text>
<text x="43.2" y="82.4">ZH32 (10A)</text>
<text x="43.2" y="80.1">F1</text>
<text x="120.7" y="80.1">IC3</text>
<text x="102" y="88.6">C9</text>
<text x="110.7" y="88.6">C10</text>
<text x="186.9" y="88.6">C11</text>
<text x="19.8" y="94.6">ISEL10A_1</text>
<text x="43.2" y="93.5">ZH32 (1.25A)</text>
<text x="43.2" y="95.8">F2</text>
<text x="102.4" y="92.4">1u</text>
<text x="110.7" y="92.4">1n</text>
<text x="186.9" y="92.4">100n</text>
<text x="110.7" y="100">100n</text>
<text x="110.7" y="96.2">C12</text>
<text x="33.3" y="107.5">0R220</text>
<text x="37.5" y="105.2">R8</text>
<text x="48.3" y="107.9">ISEL10A_1</text>
<text x="62.2" y="105.8">L2</text>
<text x="198.1" y="107.9">N</text>
<text x="198.1" y="106">R</text>
<text x="199.9" y="107.9">.C.</text>
<text x="199.9" y="106">9</text>
<text x="85.1" y="109.8">R10</text>
<text x="186.9" y="114">C13</text>
<text x="197.1" y="114">C14</text>
<text x="204.5" y="110.6">+3V3_ISO</text>
<text x="36.1" y="119.2">R11</text>
<text x="85.1" y="114.2">10R</text>
<text x="90.4" y="119.1">C17</text>
<text x="103.1" y="116.5">C15</text>
<text x="113.3" y="116.5">C16</text>
<text x="188.7" y="117.8">1n</text>
<text x="197.1" y="117.8">1u</text>
<text x="85.1" y="125">R12</text>
<text x="90.8" y="122.9">8n2</text>
<text x="102.2" y="120.3">1</text>
<text x="103.5" y="120.3">00n</text>
<text x="113.3" y="120.3">1n</text>
<text x="20.1" y="129.9">X1-4</text>
<text x="85.1" y="129.5">10R</text>
<text x="120.7" y="136.6">AMC3301DWER</text>
<text x="198.7" y="134.7">GND</text>
<text x="54.6" y="144.7">DS1023-2*14S21</text>
<text x="61" y="147.6">X2-1</text>
<text x="70.9" y="147.6">X2-2</text>
<text x="125.7" y="144.7">DS1023-2*14S21</text>
<text x="132.1" y="147.6">X3-1</text>
<text x="142" y="147.6">X3-2</text>
<text x="61" y="150.2">X2-3</text>
<text x="61" y="152.7">X2-5</text>
<text x="61" y="155.2">X2-7</text>
<text x="70.9" y="150.2">X2-4</text>
<text x="70.9" y="152.7">X2-6</text>
<text x="70.9" y="155.2">X2-8</text>
<text x="132.1" y="150.2">X3-3</text>
<text x="132.1" y="152.7">X3-5</text>
<text x="132.1" y="155.2">X3-7</text>
<text x="142" y="150.2">X3-4</text>
<text x="142" y="152.7">X3-6</text>
<text x="142" y="155.2">X3-8</text>
<text x="61" y="157.8">X2-9</text>
<text x="61" y="160.3">X2-11</text>
<text x="69.5" y="157.8">X2-10</text>
<text x="69.5" y="160.3">X2-12</text>
<text x="132.1" y="157.8">X3-9</text>
<text x="132.1" y="160.3">X3-11</text>
<text x="140.7" y="157.8">X3-10</text>
<text x="140.7" y="160.3">X3-12</text>
<text x="34.8" y="163.1">+3V3_ISO</text>
<text x="36.8" y="165.7">-5V_ISO</text>
<text x="61" y="162.9">X2-13</text>
<text x="61" y="165.4">X2-15</text>
<text x="61" y="167.9">X2-17</text>
<text x="69.5" y="162.9">X2-14</text>
<text x="69.5" y="165.4">X2-16</text>
<text x="69.5" y="167.9">X2-18</text>
<text x="90.8" y="165.7">+5V_ISO</text>
<text x="132.1" y="162.9">X3-13</text>
<text x="132.1" y="165.4">X3-15</text>
<text x="132.1" y="167.9">X3-17</text>
<text x="140.7" y="162.9">X3-14</text>
<text x="140.7" y="165.4">X3-16</text>
<text x="140.7" y="167.9">X3-18</text>
<text x="35.4" y="170.7">-15V_ISO</text>
<text x="61" y="170.5">X2-19</text>
<text x="61" y="173">X2-21</text>
<text x="69.5" y="170.5">X2-20</text>
<text x="69.5" y="173">X2-22</text>
<text x="90.8" y="170.7">+15V_ISO</text>
<text x="132.1" y="170.5">X3-19</text>
<text x="132.1" y="173">X3-21</text>
<text x="140.7" y="170.5">X3-20</text>
<text x="140.7" y="173">X3-22</text>
<text x="61" y="175.6">X2-23</text>
<text x="61" y="178.1">X2-25</text>
<text x="69.5" y="175.6">X2-24</text>
<text x="69.5" y="178.1">X2-26</text>
<text x="132.1" y="175.6">X3-23</text>
<text x="132.1" y="178.1">X3-25</text>
<text x="140.7" y="175.6">X3-24</text>
<text x="140.7" y="178.1">X3-26</text>
<text x="54" y="186">GND</text>
<text x="61" y="180.6">X2-27</text>
<text x="69.5" y="180.6">X2-28</text>
<text x="87" y="186">GND</text>
<text x="115.7" y="186">GND</text>
<text x="132.1" y="180.6">X3-27</text>
<text x="140.7" y="180.6">X3-28</text>
<text x="148.8" y="186">GND</text>
</g>
<g font-size="2.5" fill="#c0c0c0">
<text x="219.7" y="21.5">Dual coil latching relays driver</text>
<text x="219.7" y="80">Latching relay coil</text>
<text x="21.6" y="143.4">AFE connectors</text>
</g>
<g font-size="2.5" fill="#800080">
<text x="108" y="71.2">±1 V max.</text>
<text x="102.9" y="132.1">±250 mV max.</text>
</g>
<g font-size="2.3" fill="#808080">
<text x="234.9" y="34.4">IC2</text>
<text x="237.5" y="68">ULN2803ADWR</text>
</g>
<g font-size="2.3" fill="#800000">
<text x="66.1" y="109.7">L2</text>
<text x="66.1" y="119.5">L1</text>
</g>
<g font-size="2.1" fill="#808080">
<text x="119.1" y="24.5">1</text>
<text x="123" y="25.6">DCDC_OUT</text>
<text x="167.2" y="25.6">DCDC_IN</text>
<text x="179.4" y="24.5">16</text>
<text x="119.1" y="32.1">2</text>
<text x="123" y="33.2">DCDC_HGND</text>
<text x="164.6" y="33.2">DCDC_GND</text>
<text x="179.4" y="32.1">15</text>
<text x="54.3" y="39.7" transform="rotate(-90 54.3 39.7)">2</text>
<text x="61.9" y="39.7" transform="rotate(-90 61.9 39.7)">1</text>
<text x="119.1" y="39.7">3</text>
<text x="123" y="40.8">HLDO_IN</text>
<text x="171.6" y="40.8">DIAG</text>
<text x="179.4" y="39.7">14</text>
<text x="233.4" y="39.7">1</text>
<text x="237.3" y="40.8">1B</text>
<text x="250.2" y="40.8">1C</text>
<text x="255.6" y="39.7">18</text>
<text x="166.7" y="45.9">LDO_OUT</text>
<text x="179.4" y="44.8">13</text>
<text x="233.4" y="42.3">2</text>
<text x="233.4" y="44.8">3</text>
<text x="233.4" y="47.3">4</text>
<text x="237.3" y="43.4">2B</text>
<text x="237.3" y="45.9">3B</text>
<text x="250.2" y="45.9">3C</text>
<text x="250.2" y="43.4">2C</text>
<text x="255.6" y="47.3">15</text>
<text x="255.6" y="44.8">16</text>
<text x="255.6" y="42.3">17</text>
<text x="54.3" y="51.8" transform="rotate(-90 54.3 51.8)">3</text>
<text x="61.9" y="51.8" transform="rotate(-90 61.9 51.8)">4</text>
<text x="119.1" y="52.4">5</text>
<text x="123" y="53.5">HLDO_OUT</text>
<text x="172.2" y="51">VDD</text>
<text x="179.4" y="49.9">12</text>
<text x="233.4" y="49.9">5</text>
<text x="233.4" y="52.4">6</text>
<text x="237.3" y="48.5">4B</text>
<text x="237.3" y="51">5B</text>
<text x="237.3" y="53.5">6B</text>
<text x="250.2" y="53.5">6C</text>
<text x="250.2" y="51">5C</text>
<text x="250.2" y="48.5">4C</text>
<text x="255.6" y="52.4">13</text>
<text x="255.6" y="49.9">14</text>
<text x="233.4" y="55">7</text>
<text x="233.4" y="57.5">8</text>
<text x="237.3" y="56.1">7B</text>
<text x="237.3" y="58.6">8B</text>
<text x="250.2" y="58.6">8C</text>
<text x="250.2" y="56.1">7C</text>
<text x="255.6" y="57.5">11</text>
<text x="255.6" y="55">12</text>
<text x="119.1" y="62.6">6</text>
<text x="119.1" y="65.1">7</text>
<text x="123" y="63.7">INP</text>
<text x="170.8" y="61.2">OUTP</text>
<text x="179.4" y="60">11</text>
<text x="179.4" y="65.1">10</text>
<text x="233.4" y="60">9</text>
<text x="237.3" y="61.2">GND</text>
<text x="247.9" y="61.2">COM</text>
<text x="255.6" y="60">10</text>
<text x="119.1" y="67.7">8</text>
<text x="123" y="66.2">INN</text>
<text x="123" y="68.8">HGND</text>
<text x="170.7" y="66.2">OUTN</text>
<text x="172" y="68.8">GND</text>
<text x="179.4" y="67.7">9</text>
<text x="119.1" y="85.4">1</text>
<text x="123" y="86.6">DCDC_OUT</text>
<text x="167.2" y="86.6">DCDC_IN</text>
<text x="179.4" y="85.4">16</text>
<text x="119.1" y="93.1">2</text>
<text x="123" y="94.2">DCDC_HGND</text>
<text x="164.6" y="94.2">DCDC_GND</text>
<text x="179.4" y="93.1">15</text>
<text x="119.1" y="100.7">3</text>
<text x="123" y="101.8">HLDO_IN</text>
<text x="171.6" y="101.8">DIAG</text>
<text x="179.4" y="100.7">14</text>
<text x="260" y="98.1" transform="rotate(-90 260 98.1)">A3</text>
<text x="166.7" y="106.9">LDO_OUT</text>
<text x="179.4" y="105.8">13</text>
<text x="257.4" y="106.6" transform="rotate(-90 257.4 106.6)">A2</text>
<text x="262.5" y="106.6" transform="rotate(-90 262.5 106.6)">A1</text>
<text x="60.7" y="110.8">4</text>
<text x="72.8" y="110.8">3</text>
<text x="119.1" y="113.4">5</text>
<text x="172.2" y="112">VDD</text>
<text x="179.4" y="110.8">12</text>
<text x="60.7" y="115.9">1</text>
<text x="72.8" y="115.9">2</text>
<text x="123" y="114.5">HLDO_OUT</text>
<text x="119.1" y="123.5">6</text>
<text x="123" y="124.6">INP</text>
<text x="170.8" y="122.1">OUTP</text>
<text x="179.4" y="121">11</text>
<text x="119.1" y="126.1">7</text>
<text x="119.1" y="128.6">8</text>
<text x="123" y="127.2">INN</text>
<text x="123" y="129.7">HGND</text>
<text x="170.7" y="127.2">OUTN</text>
<text x="172" y="129.7">GND</text>
<text x="179.4" y="128.6">9</text>
<text x="179.4" y="126.1">10</text>
</g>
<g font-size="2" fill="#808080">
<text x="42.9" y="174">JP1</text>
<text x="42.9" y="176.6">JP3</text>
<text x="90.2" y="174">JP2</text>
<text x="90.2" y="176.6">JP4</text>
</g>
<g font-size="1.8" fill="#008080">
<text x="37.5" y="21.7">AIN1P</text>
<text x="37.5" y="34.4">AIN1N</text>
<text x="78.5" y="34.4">USEL#1</text>
<text x="198.2" y="39.5">DIAG#1</text>
<text x="222.2" y="44.5">ISEL_S#2</text>
<text x="222.2" y="47.1">ISEL_R#2</text>
<text x="261.2" y="47.1">ISEL_R2_OUT</text>
<text x="261.3" y="44.5">ISEL_S2_OUT</text>
<text x="222.2" y="49.6">ISEL_S#4</text>
<text x="222.2" y="52.1">ISEL_R#4</text>
<text x="261.2" y="52.1">ISEL_R4_OUT</text>
<text x="261.3" y="49.6">ISEL_S4_OUT</text>
<text x="200.5" y="59.8">IN1P</text>
<text x="222.2" y="54.7">ISEL10_S#4</text>
<text x="222.2" y="57.2">ISEL10_R#4</text>
<text x="258" y="57.2">ISEL10A_R4_OUT</text>
<text x="258.1" y="54.7">ISEL10A_S4_OUT</text>
<text x="200.4" y="64.8">IN1N</text>
<text x="205.8" y="100.4">DIAG#2</text>
<text x="227.3" y="115.6">ISEL_S2_OUT</text>
<text x="227.3" y="118.2">ISEL_R2_OUT</text>
<text x="208" y="125.8">IN2N</text>
<text x="208.1" y="120.7">IN2P</text>
<text x="41.9" y="148.6">ADC_MOSI</text>
<text x="89.6" y="148.6">ADC_CLK</text>
<text x="110.5" y="148.6">DIAG#1</text>
<text x="162.7" y="148.6">DIAG#2</text>
<text x="41.9" y="151.2">ADC_CS</text>
<text x="41.9" y="153.7">ADC_DRDY</text>
<text x="88.5" y="153.7">ADC_MISO</text>
<text x="89.4" y="151.2">ADC_SCK</text>
<text x="110.5" y="151.2">USEL#1</text>
<text x="160.8" y="153.7">ISEL_R#2</text>
<text x="160.9" y="151.2">ISEL_S#2</text>
<text x="41.9" y="156.3">RESET</text>
<text x="87.5" y="156.3">ADC_START</text>
<text x="89.9" y="161.3">AFE_CLK</text>
<text x="110.5" y="158.8">USEL1#3</text>
<text x="110.5" y="161.3">USEL20#3</text>
<text x="110.5" y="156.3">USEL100#3</text>
<text x="161.3" y="158.8">USEL1#4</text>
<text x="161.3" y="161.3">USEL5#4</text>
<text x="160.8" y="166.4">ISEL_R#4</text>
<text x="160.9" y="163.9">ISEL_S#4</text>
<text x="158.8" y="171.5">ISEL10_R#4</text>
<text x="158.9" y="169">ISEL10_S#4</text>
<text x="31.8" y="176.6">IN3N</text>
<text x="31.8" y="174">IN4N</text>
<text x="99.2" y="174">AIN_U4</text>
<text x="100.3" y="176.6">AIN3P</text>
<text x="110.5" y="174">ISEL_LOW#4</text>
<text x="158.8" y="174">ISEL_MID#4</text>
</g>
<g font-size="1.8" fill="#808080">
<text x="67.3" y="25.1">MLZ1608N100LT000</text>
<text x="83.4" y="31.3">1M5</text>
<text x="87.4" y="31.3">0.1%</text>
<text x="83.4" y="41.5">1M5</text>
<text x="87.4" y="41.5">0.1%</text>
<text x="83.4" y="51.6">1M5</text>
<text x="87.4" y="51.6">0.1%</text>
<text x="44.7" y="64.3">10K5</text>
<text x="49.3" y="64.3">0.1%</text>
<text x="82.7" y="64.3">82K5</text>
<text x="87.4" y="64.3">0.1%</text>
<text x="269.9" y="61">+5V_ISO</text>
<text x="259.8" y="66.5">MMSZ5230BT1G</text>
<text x="256.5" y="89.6">+5V_ISO</text>
<text x="264.8" y="100.4">ISEL10A_1</text>
<text x="62.2" y="107.6">DLW21SN371SQ2L</text>
<text x="264.8" y="102.6">RT424F05</text>
<text x="23.9" y="120.8">GMR100HTBFA10L0</text>
</g>
<g font-size="1.8" fill="#800000">
<text x="140.4" y="29.3">Rec.</text>
<text x="155.1" y="29.3">Driver</text>
<text x="155.4" y="40.7">Diag.</text>
<text x="140.4" y="47.1">LDO</text>
<text x="155.7" y="48.3">LDO</text>
<text x="140.4" y="90.2">Rec.</text>
<text x="155.1" y="90.2">Driver</text>
<text x="155.4" y="101.7">Diag.</text>
<text x="258.4" y="104.8">S</text>
<text x="263.5" y="104.8">R</text>
<text x="140.4" y="108">LDO</text>
<text x="155.7" y="109.3">LDO</text>
<text x="19.1" y="188.6">Licensed under the TAPR Open Hardware License (www.tapr.org/OHL)</text>
<text x="19.1" y="190.5">More info at http://www.envox.hr/eez</text>
<text x="19.1" y="192.4">Repository: https://github.com/eez-open</text>
</g>
<g font-size="1.8" fill="#800080">
<text x="110.5" y="146.1">AFE_ID0=0</text>
<text x="159.7" y="146.1">AFE_ID1=1</text>
</g>
</svg>
